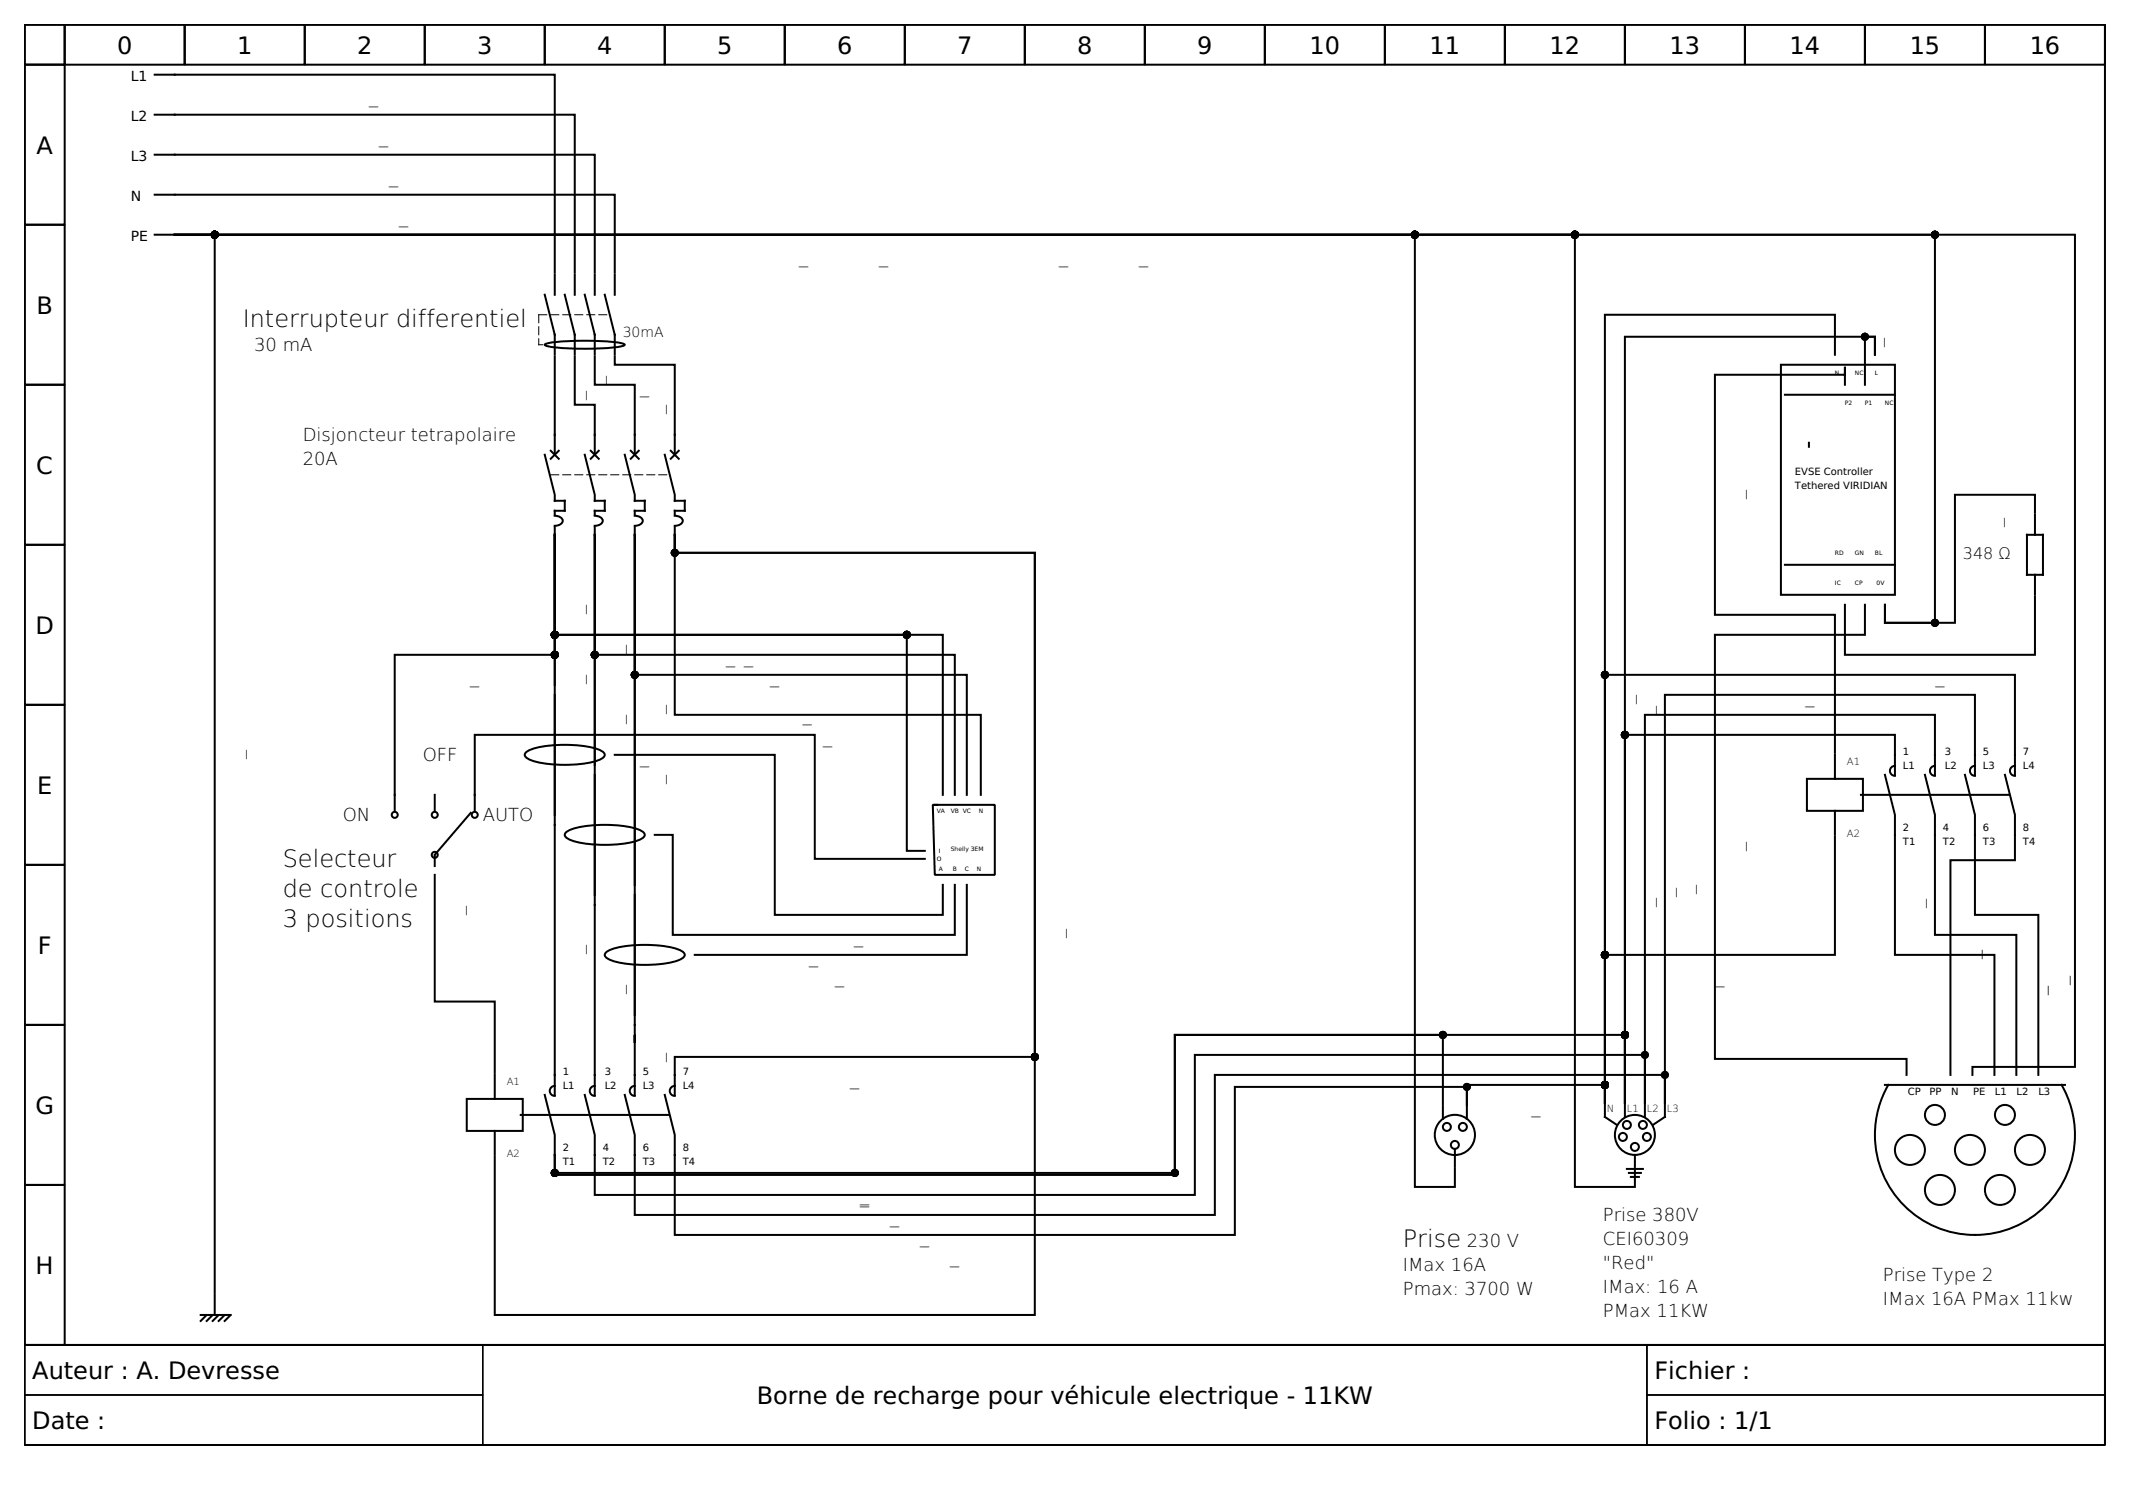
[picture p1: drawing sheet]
<svg xmlns="http://www.w3.org/2000/svg" width="297mm" height="210mm" viewBox="0 0 297 210" stroke-linecap="round" stroke-linejoin="round" font-family="sans-serif">
<g fill="none" stroke="#000" stroke-width=".28">
<path d="M3.4 3.4h290v184.1h-290zM3.4 3.4h5.6v5.6h-5.6zM3.4 9h5.6v22.3h-5.6zM9 3.4h16.7v5.6h-16.7zM21.6 16h58.5v22M21.6 10.4h55.7v27.6M25.7 3.4h16.8v5.6h-16.8zM42.5 3.4h16.7v5.6h-16.7zM59.2 3.4h16.7v5.6h-16.7zM75.9 3.4h16.8v5.6h-16.8zM92.7 3.4h16.7v5.6h-16.7zM109.4 3.4h16.7v5.6h-16.7z"/>
<path d="M126.1 3.4h16.7v5.6h-16.7zM142.8 3.4h16.8v5.6h-16.8zM159.6 3.4h16.7v5.6h-16.7zM176.3 3.4h16.7v5.6h-16.7zM193 3.4h16.8v5.6h-16.8zM209.8 3.4h16.7v5.6h-16.7zM226.5 3.4h16.7v5.6h-16.7zM243.2 3.4h16.8v5.6h-16.8zM260 3.4h16.7v5.6h-16.7zM276.7 3.4h16.7v5.6h-16.7zM3.4 31.3h5.6v22.3h-5.6zM21.6 27.1h64.1v10.9"/>
<path d="M21.6 21.6h61.3v16.4M21.6 32.7h2.8M24.4 32.7h245.3v54.1h-7v-2.5v2.5h9.8v-17.8h11.2v2.5M24.4 32.7h195.1v132.7h8.4v-2.5M24.4 32.7h5.5v147.5M24.4 32.7h172.8v132.7h5.6v-2.5M24.4 32.7h264.8v116h-14.3v1.1M77.3 38.3v2.8M80.1 38.3v2.8M82.9 38.3v2.8M85.7 38.3v2.8M3.4 53.6h5.6v22.3h-5.6z"/>
<path d="M75.9 48.1a2.73 2.73 0 0 1 1.7-.4 40.7 40.7 0 0 1 9 .1l.5 .3a2.73 2.73 0 0 1-1.6 .3 40.7 40.7 0 0 1-9.1-.1zM75.9 41.1l1.4 5.6v2.7M77.3 49.7v13.7M78.7 41.1l1.4 5.6v2.7M80.1 49.7v6.7h2.8v7M81.5 41.1l1.4 5.6v2.7M82.9 49.7v3.9h5.6v9.8M84.3 41.1l1.4 5.6v2.7M85.7 49.7v1.1h8.4v12.6M248.2 50.8h15.9v32.1h-15.9zM248.8 55h15.3M255.8 49.4v-5.5h-32.1v109.8"/>
<path d="M257.2 53.6v-2.5v1.1h-18.2v33.5h16.8v19.2M260 53.6v-6.7h1.3v2.5v-2.5h-34.8v106.8M3.4 75.9h5.6v22.3h-5.6zM75.9 63.4l1.4 5.6v.8h1.4v1.4h-1.4v.5M76.8 62.8l1.1 1.1M77.3 74.5v14h49.1v30.1h2.5M77.3 74.5v16.8h-22.3v21.7M77.3 74.5v78.1M77.3 74.5v20.9M77.3 74.5v14h54.1v22.3M77.3 71.9a.98 .98 0 0 1 1.1 .7 .98 .98 0 0 1-1.1 .7M77.3 73.4v1.1"/>
<path d="M77.9 62.8l-1.1 1.1M81.5 63.4l1.4 5.6v.8h1.4v1.4h-1.4v.5M82.3 62.8l1.2 1.1M82.9 74.5v32.1M82.9 74.5v78.1M82.9 74.5v16.8h50.2v19.5M82.9 71.9a.98 .98 0 0 1 1.1 .7 .98 .98 0 0 1-1.1 .7M82.9 73.4v1.1M83.5 62.8l-1.2 1.1M87.1 63.4l1.4 5.6v.8h1.4v1.4h-1.4v.5M87.9 62.8l1.1 1.1M88.5 74.5v48.8"/>
<path d="M88.5 74.5v78.1M88.5 74.5v19.6h46.3v16.7M88.5 71.9a.98 .98 0 0 1 1.1 .7 .98 .98 0 0 1-1.1 .7M88.5 73.4v1.1M89 62.8l-1.1 1.1M92.7 63.4l1.4 5.6v.8h1.3v1.4h-1.3v.5M93.5 62.8l1.1 1.1M94.1 74.5v2.5h50.1v70.3h-50.1v5.3M94.1 74.5v2.5h50.1v106.3h-75.2v-22.1M94.1 74.5v25.1h42.6v11.2M94.1 71.9a.98 .98 0 0 1 1.1 .7 .98 .98 0 0 1-1.1 .7M94.1 73.4v1.1"/>
<path d="M94.6 62.8l-1.1 1.1M248.8 78.7h15.3M252.1 61.7v.6zM282.5 74.5h2.3v5.6h-2.3zM283.7 71.7v2.8M3.4 98.2h5.6v22.3h-5.6zM77.3 96.8v16.8M260 84.3v4.2h-21v59.1h26.7v2.2M283.7 80.1v2.8M283.7 83.2v8.1h-26.5v-7M60.6 110.8v2.2M60.6 119.3v1.4"/>
<path d="M65.6 113.3l-5 5.8M66.2 113v-10.6h47.4v17.3h15.3M73.3 104.9a7.6 7.6 0 0 1 4.3-1.1 14.4 14.4 0 0 1 6.3 .9l.3 .2 .1 .3a1.87 1.87 0 0 1-1.6 1 18.4 18.4 0 0 1-8.6-.2l-.8-.5-.2-.3zM78.8 116.1a7.6 7.6 0 0 1 4.4-1.1 14.4 14.4 0 0 1 6.2 .8l.4 .3 .1 .3a1.87 1.87 0 0 1-1.7 .9 18.4 18.4 0 0 1-8.5-.2l-.9-.5-.1-.2zM82.9 108v16.7M85.7 105.2h22.3v22.3h23.4v-4.2M91.3 116.4h2.5v13.9h39.3v-7M130.3 112.2h8.4v9.7h-8.4l-.3-9.7h.6M251.9 108.6h7.8v4.4h-7.8zM255.8 116.6v16.5h-32.1v20.6M255.8 105.2v3.4M255.8 113v3.4"/>
<path d="M259.4 110.8h20.6M262.7 108l1.4 5.6v19.5h13.9v16.7M264.1 106.7a.7 .7 0 0 0-.7 .7 .7 .7 0 0 0 .7 .7M264.1 108v-5.6h-37.6v51.3M268.3 108l1.4 5.6v16.7h11.4v19.5M269.7 108v-8.4h-40.4v54.1v-6.7h-62.8v19.5h-83.6v-8.3l-1.4-5.6M269.7 106.7a.7 .7 0 0 0-.7 .7 .7 .7 0 0 0 .7 .7M273.9 108l1.4 5.6v13.9h8.8v22.3M275.3 108v-11.2h-43.2v56.9v-3.9h-62.8v19.5h-80.8v-11.1l-1.4-5.6M275.3 106.7a.7 .7 0 0 0-.7 .7 .7 .7 0 0 0 .7 .7M279.5 108l1.4 5.6v6.3h-9v29.9M280.9 106.7a.7 .7 0 0 0-.7 .7 .7 .7 0 0 0 .7 .7"/>
<path d="M280.9 108v-13.9h-57.2v59.6M3.4 120.5h5.6v22.3h-5.6zM60.6 121.9v17.7h8.4v9.9M84.4 132.8a7.6 7.6 0 0 1 4.3-1.1 14.4 14.4 0 0 1 6.3 .8l.3 .3 .1 .3a1.87 1.87 0 0 1-1.6 1 18.4 18.4 0 0 1-8.6-.2l-.8-.5-.1-.3zM88.5 124.7v16.8M134.8 123.3v9.8h-38M3.4 142.8h5.6v22.4h-5.6zM65.1 153.2h7.8v4.4h-7.8zM69 149.8v3.4M69 157.6v3.4M72.6 155.4h20.6M75.9 152.6l1.4 5.6v2.8"/>
<path d="M77.3 151.4a.7 .7 0 0 0-.7 .6 .7 .7 0 0 0 .7 .7M82.9 151.4a.7 .7 0 0 0-.7 .6 .7 .7 0 0 0 .7 .7M88.5 151.4a.7 .7 0 0 0-.7 .6 .7 .7 0 0 0 .7 .7M92.7 152.6l1.4 5.6v13.9h78v-20.6h32.4v2.5v-2.8h19.2v2.5M94.1 151.4a.7 .7 0 0 0-.7 .6 .7 .7 0 0 0 .7 .7M201.1 154v-9.8h-37.3v19.6h-86.5v-2.8M201.1 154.3v1.7M204.5 154.3v1.7M223.7 154v1.7l1.7 1.1M226.5 153.7v-9.5h-62.7v19.3h-86.5v-2.5M226.5 154v1.7M229.3 154v1.7"/>
<path d="M232.1 154v1.7l-1.7 1.1M262.7 151.2h25.1M287.4 151.2a13.9 13.9 0 0 1-12.1 20.9 13.9 13.9 0 0 1-12.1-20.9M3.4 165.2h5.6v22.3h-5.6zM202.8 160.1v2.5M226.8 162.9h2.2M227.1 163.5h1.6M227.3 164h1.1M227.9 161v1.6M3.4 187.5h290v13.9h-290zM28 183.3h4.2M28.7 183.4l-.7 .7"/>
<path d="M29.5 183.4l-.7 .7M29.9 180.5v2.8M30.3 183.4l-.7 .7M31.2 183.4l-.7 .7M32 183.4l-.7 .7"/>
<circle cx="55" cy="113.6" r=".42"/>
<circle cx="60.6" cy="119.1" r=".42"/>
<circle cx="60.6" cy="113.6" r=".42"/>
<circle cx="66.2" cy="113.6" r=".42"/>
<circle cx="201.7" cy="157.1" r=".56"/>
<circle cx="202.8" cy="158.2" r="2.8"/>
<circle cx="202.8" cy="159.6" r=".56"/>
<circle cx="203.9" cy="157.1" r=".56"/>
<circle cx="226.2" cy="158.5" r=".56"/>
<circle cx="226.8" cy="156.8" r=".56"/>
<circle cx="227.9" cy="158.2" r="2.79"/>
<circle cx="227.9" cy="159.9" r=".56"/>
<circle cx="229" cy="156.8" r=".56"/>
<circle cx="229.6" cy="158.5" r=".56"/>
<circle cx="269.7" cy="155.4" r="1.39"/>
<circle cx="279.5" cy="155.4" r="1.39"/>
<circle cx="266.2" cy="160.3" r="2.09"/>
<circle cx="270.4" cy="165.9" r="2.09"/>
<circle cx="274.6" cy="160.3" r="2.09"/>
<circle cx="278.8" cy="165.9" r="2.09"/>
<circle cx="283" cy="160.3" r="2.09"/>
</g>
<path d="M3.4 187.5h63.9v6.9h-63.9zM3.4 194.4h63.9v7h-63.9zM67.3 187.5h162.3v13.9h-162.3zM229.6 187.5h63.8v6.9h-63.8zM229.6 194.4h63.8v7h-63.8z" fill="none" stroke="#000" stroke-width=".14"/>
<path d="M75.1 43.9h9.8M75.1 43.9v4.2M75.7 48.1h-.6M76.8 66.2h16.4" fill="none" stroke="#000" stroke-width=".14" stroke-dasharray="1.1 .6"/>
<g fill="#000" stroke="#000" stroke-width=".28">
<circle cx="29.9" cy="32.7" r=".42"/>
<circle cx="197.2" cy="32.7" r=".42"/>
<circle cx="219.5" cy="32.7" r=".42"/>
<circle cx="269.7" cy="32.7" r=".42"/>
<circle cx="260" cy="46.9" r=".42"/>
<circle cx="94.1" cy="77" r=".42"/>
<circle cx="77.3" cy="91.3" r=".42"/>
<circle cx="77.3" cy="88.5" r=".42"/>
<circle cx="82.9" cy="91.3" r=".42"/>
<circle cx="88.5" cy="94.1" r=".42"/>
<circle cx="126.4" cy="88.5" r=".42"/>
<circle cx="223.7" cy="94.1" r=".42"/>
<circle cx="269.7" cy="86.8" r=".42"/>
<circle cx="226.5" cy="102.4" r=".42"/>
<circle cx="223.7" cy="133.1" r=".42"/>
<circle cx="144.2" cy="147.3" r=".42"/>
<circle cx="201.1" cy="144.2" r=".42"/>
<circle cx="204.5" cy="151.5" r=".42"/>
<circle cx="223.7" cy="151.2" r=".42"/>
<circle cx="226.5" cy="144.2" r=".42"/>
<circle cx="229.3" cy="147" r=".42"/>
<circle cx="232.1" cy="149.8" r=".42"/>
<circle cx="77.3" cy="163.5" r=".42"/>
<circle cx="163.8" cy="163.5" r=".42"/>
</g>
<g font-size="3.3">
<text x="16.3" y="7.5">0</text>
<text x="33" y="7.5">1</text>
<text x="49.8" y="7.5">2</text>
<text x="66.5" y="7.5">3</text>
<text x="83.2" y="7.5">4</text>
<text x="100" y="7.5">5</text>
<text x="116.7" y="7.5">6</text>
<text x="133.4" y="7.5">7</text>
<text x="150.1" y="7.5">8</text>
<text x="166.9" y="7.5">9</text>
<text x="182.5" y="7.5">10</text>
<text x="199.3" y="7.5">11</text>
<text x="216" y="7.5">12</text>
<text x="232.7" y="7.5">13</text>
<text x="249.5" y="7.5">14</text>
<text x="266.2" y="7.5">15</text>
<text x="282.9" y="7.5">16</text>
<text x="5.1" y="21.4">A</text>
<text x="5.1" y="43.7">B</text>
<text x="33.8" y="45.5">Interrupteur differentiel</text>
<text x="5.1" y="66">C</text>
<text x="4.9" y="88.3">D</text>
<text x="5.2" y="110.6">E</text>
<text x="39.4" y="120.8">Selecteur</text>
<text x="39.4" y="125">de controle</text>
<text x="39.4" y="129.2">3 positions</text>
<text x="5.3" y="132.9">F</text>
<text x="4.9" y="155.3">G</text>
<text x="195.5" y="173.8">Prise</text>
<text x="5" y="177.6">H</text>
<text x="4.5" y="192.2">Auteur : A. Devresse</text>
<text x="105.5" y="195.7">Borne de recharge pour véhicule electrique - 11KW</text>
<text x="230.6" y="192.2">Fichier :</text>
<text x="4.5" y="199.2">Date :</text>
<text x="230.6" y="199.2">Folio : 1/1</text>
</g>
<g font-size="2.5">
<text x="51.5" y="14.3">_</text>
<text x="52.9" y="19.9">_</text>
<text x="54.3" y="25.5">_</text>
<text x="55.6" y="31">_</text>
<text x="111.4" y="36.6">_</text>
<text x="122.6" y="36.6">_</text>
<text x="147.7" y="36.6">_</text>
<text x="158.8" y="36.6">_</text>
<text x="35.4" y="48.9">30 mA</text>
<text x="84" y="53.7" transform="rotate(-90 84 53.7)">_</text>
<text x="262.2" y="48.3" transform="rotate(-90 262.2 48.3)">_</text>
<text x="81.2" y="55.8" transform="rotate(-90 81.2 55.8)">_</text>
<text x="89.2" y="54.7">_</text>
<text x="92.4" y="57.7" transform="rotate(-90 92.4 57.7)">_</text>
<text x="42.2" y="61.4">Disjoncteur tetrapolaire</text>
<text x="42.2" y="64.8">20A</text>
<text x="242.9" y="69.6" transform="rotate(-90 242.9 69.6)">_</text>
<text x="278.9" y="73.4" transform="rotate(-90 278.9 73.4)">_</text>
<text x="81.2" y="85.6" transform="rotate(-90 81.2 85.6)">_</text>
<text x="65.5" y="95.2">_</text>
<text x="81.2" y="95.4" transform="rotate(-90 81.2 95.4)">_</text>
<text x="86.8" y="91.2" transform="rotate(-90 86.8 91.2)">_</text>
<text x="101.2" y="92.4">_ _</text>
<text x="107.4" y="95.2">_</text>
<text x="269.8" y="95.2">_</text>
<text x="86.8" y="101" transform="rotate(-90 86.8 101)">_</text>
<text x="92.4" y="99.6" transform="rotate(-90 92.4 99.6)">_</text>
<text x="111.9" y="100.5">_</text>
<text x="227.6" y="98.2" transform="rotate(-90 227.6 98.2)">_</text>
<text x="230.4" y="99.7" transform="rotate(-90 230.4 99.7)">_</text>
<text x="251.7" y="98">_</text>
<text x="33.8" y="105.8" transform="rotate(-90 33.8 105.8)">_</text>
<text x="58.9" y="106">OFF</text>
<text x="89.2" y="106.3">_</text>
<text x="114.8" y="103.5">_</text>
<text x="92.4" y="109.3" transform="rotate(-90 92.4 109.3)">_</text>
<text x="47.8" y="114.4">ON</text>
<text x="67.3" y="114.4">AUTO</text>
<text x="242.9" y="118.7" transform="rotate(-90 242.9 118.7)">_</text>
<text x="233.2" y="125" transform="rotate(-90 233.2 125)">_</text>
<text x="236" y="124.7" transform="rotate(-90 236 124.7)">_</text>
<text x="64.5" y="127.5" transform="rotate(-90 64.5 127.5)">_</text>
<text x="119.1" y="131.4">_</text>
<text x="148.1" y="130.8" transform="rotate(-90 148.1 130.8)">_</text>
<text x="230.4" y="126.4" transform="rotate(-90 230.4 126.4)">_</text>
<text x="268" y="126.6" transform="rotate(-90 268 126.6)">_</text>
<text x="81.2" y="133" transform="rotate(-90 81.2 133)">_</text>
<text x="112.8" y="134.2">_</text>
<text x="116.4" y="137">_</text>
<text x="239.1" y="137">_</text>
<text x="275.8" y="133.7" transform="rotate(-90 275.8 133.7)">_</text>
<text x="288" y="137.3" transform="rotate(-90 288 137.3)">_</text>
<text x="86.8" y="138.6" transform="rotate(-90 86.8 138.6)">_</text>
<text x="285" y="138.7" transform="rotate(-90 285 138.7)">_</text>
<text x="92.4" y="148.1" transform="rotate(-90 92.4 148.1)">_</text>
<text x="118.5" y="151.2">_</text>
<text x="213.5" y="155.1">_</text>
<text x="119.9" y="167.7">_</text>
<text x="124.1" y="170.5">_</text>
<text x="128.3" y="173.2">_</text>
<text x="204.5" y="173.8">230 V</text>
<text x="223.4" y="170.2">Prise 380V</text>
<text x="223.4" y="173.5">CEI60309</text>
<text x="132.5" y="176">_</text>
<text x="195.5" y="177.1">IMax 16A</text>
<text x="223.4" y="176.9">&quot;Red&quot;</text>
<text x="262.5" y="178.5">Prise Type 2</text>
<text x="195.5" y="180.5">Pmax: 3700 W</text>
<text x="223.4" y="180.2">IMax: 16 A</text>
<text x="223.4" y="183.6">PMax 11KW</text>
<text x="262.5" y="181.9">IMax 16A PMax 11kw</text>
</g>
<text font-size="2.2" x="273.6" y="77.9">348 Ω</text>
<g font-size="2">
<text x="18.2" y="11.2">L1</text>
<text x="18.2" y="16.8">L2</text>
<text x="18.2" y="22.4">L3</text>
<text x="18.2" y="28">N</text>
<text x="18.2" y="33.6">PE</text>
<text x="86.8" y="46.9">30mA</text>
</g>
<g font-size="1.4">
<text x="250.2" y="66.2">EVSE Controller</text>
<text x="250.2" y="68.1">Tethered VIRIDIAN</text>
<text x="257.4" y="106.6">A1</text>
<text x="265.2" y="105.2">1</text>
<text x="265.2" y="107.2">L1</text>
<text x="271.1" y="105.2">3</text>
<text x="271.1" y="107.2">L2</text>
<text x="276.4" y="105.2">5</text>
<text x="276.4" y="107.2">L3</text>
<text x="282" y="105.2">7</text>
<text x="282" y="107.2">L4</text>
<text x="257.4" y="116.6">A2</text>
<text x="265.2" y="115.8">2</text>
<text x="265.2" y="117.8">T1</text>
<text x="270.8" y="115.8">4</text>
<text x="270.8" y="117.8">T2</text>
<text x="276.4" y="115.8">6</text>
<text x="276.4" y="117.8">T3</text>
<text x="282" y="115.8">8</text>
<text x="282" y="117.8">T4</text>
<text x="78.4" y="149.8">1</text>
<text x="84.3" y="149.8">3</text>
<text x="89.6" y="149.8">5</text>
<text x="95.2" y="149.8">7</text>
<text x="70.6" y="151.2">A1</text>
<text x="78.4" y="151.8">L1</text>
<text x="84.3" y="151.8">L2</text>
<text x="89.6" y="151.8">L3</text>
<text x="95.2" y="151.8">L4</text>
<text x="224" y="154.9">N</text>
<text x="226.8" y="154.9">L1</text>
<text x="229.6" y="154.9">L2</text>
<text x="232.3" y="154.9">L3</text>
<text x="265.9" y="152.6">CP</text>
<text x="269" y="152.6">PP</text>
<text x="272" y="152.6">N</text>
<text x="275" y="152.6">PE</text>
<text x="278.1" y="152.6">L1</text>
<text x="281.1" y="152.6">L2</text>
<text x="284.1" y="152.6">L3</text>
<text x="70.6" y="161.2">A2</text>
<text x="78.4" y="160.4">2</text>
<text x="84" y="160.4">4</text>
<text x="89.6" y="160.4">6</text>
<text x="95.2" y="160.4">8</text>
<text x="78.4" y="162.4">T1</text>
<text x="84" y="162.4">T2</text>
<text x="89.6" y="162.4">T3</text>
<text x="95.2" y="162.4">T4</text>
</g>
<g font-size=".8">
<text x="255.8" y="52.2">N</text>
<text x="258.6" y="52.2">NC</text>
<text x="261.3" y="52.2">L</text>
<text x="257.2" y="56.4">P2</text>
<text x="260" y="56.4">P1</text>
<text x="262.7" y="56.4">NC</text>
<text x="255.8" y="77.3">RD</text>
<text x="258.6" y="77.3">GN</text>
<text x="261.3" y="77.3">BL</text>
<text x="255.8" y="81.5">IC</text>
<text x="258.5" y="81.5">CP</text>
<text x="261.6" y="81.5">0V</text>
<text x="130.6" y="113.3">VA</text>
<text x="132.5" y="113.3">VB VC</text>
<text x="136.4" y="113.3">N</text>
<text x="130.6" y="120">O</text>
<text x="130.9" y="118.9">I</text>
<text x="132.5" y="118.6">Shelly 3EM</text>
<text x="130.9" y="121.4">A</text>
<text x="132.8" y="121.4">B</text>
<text x="134.5" y="121.4">C</text>
<text x="136.2" y="121.4">N</text>
</g>
</svg>
